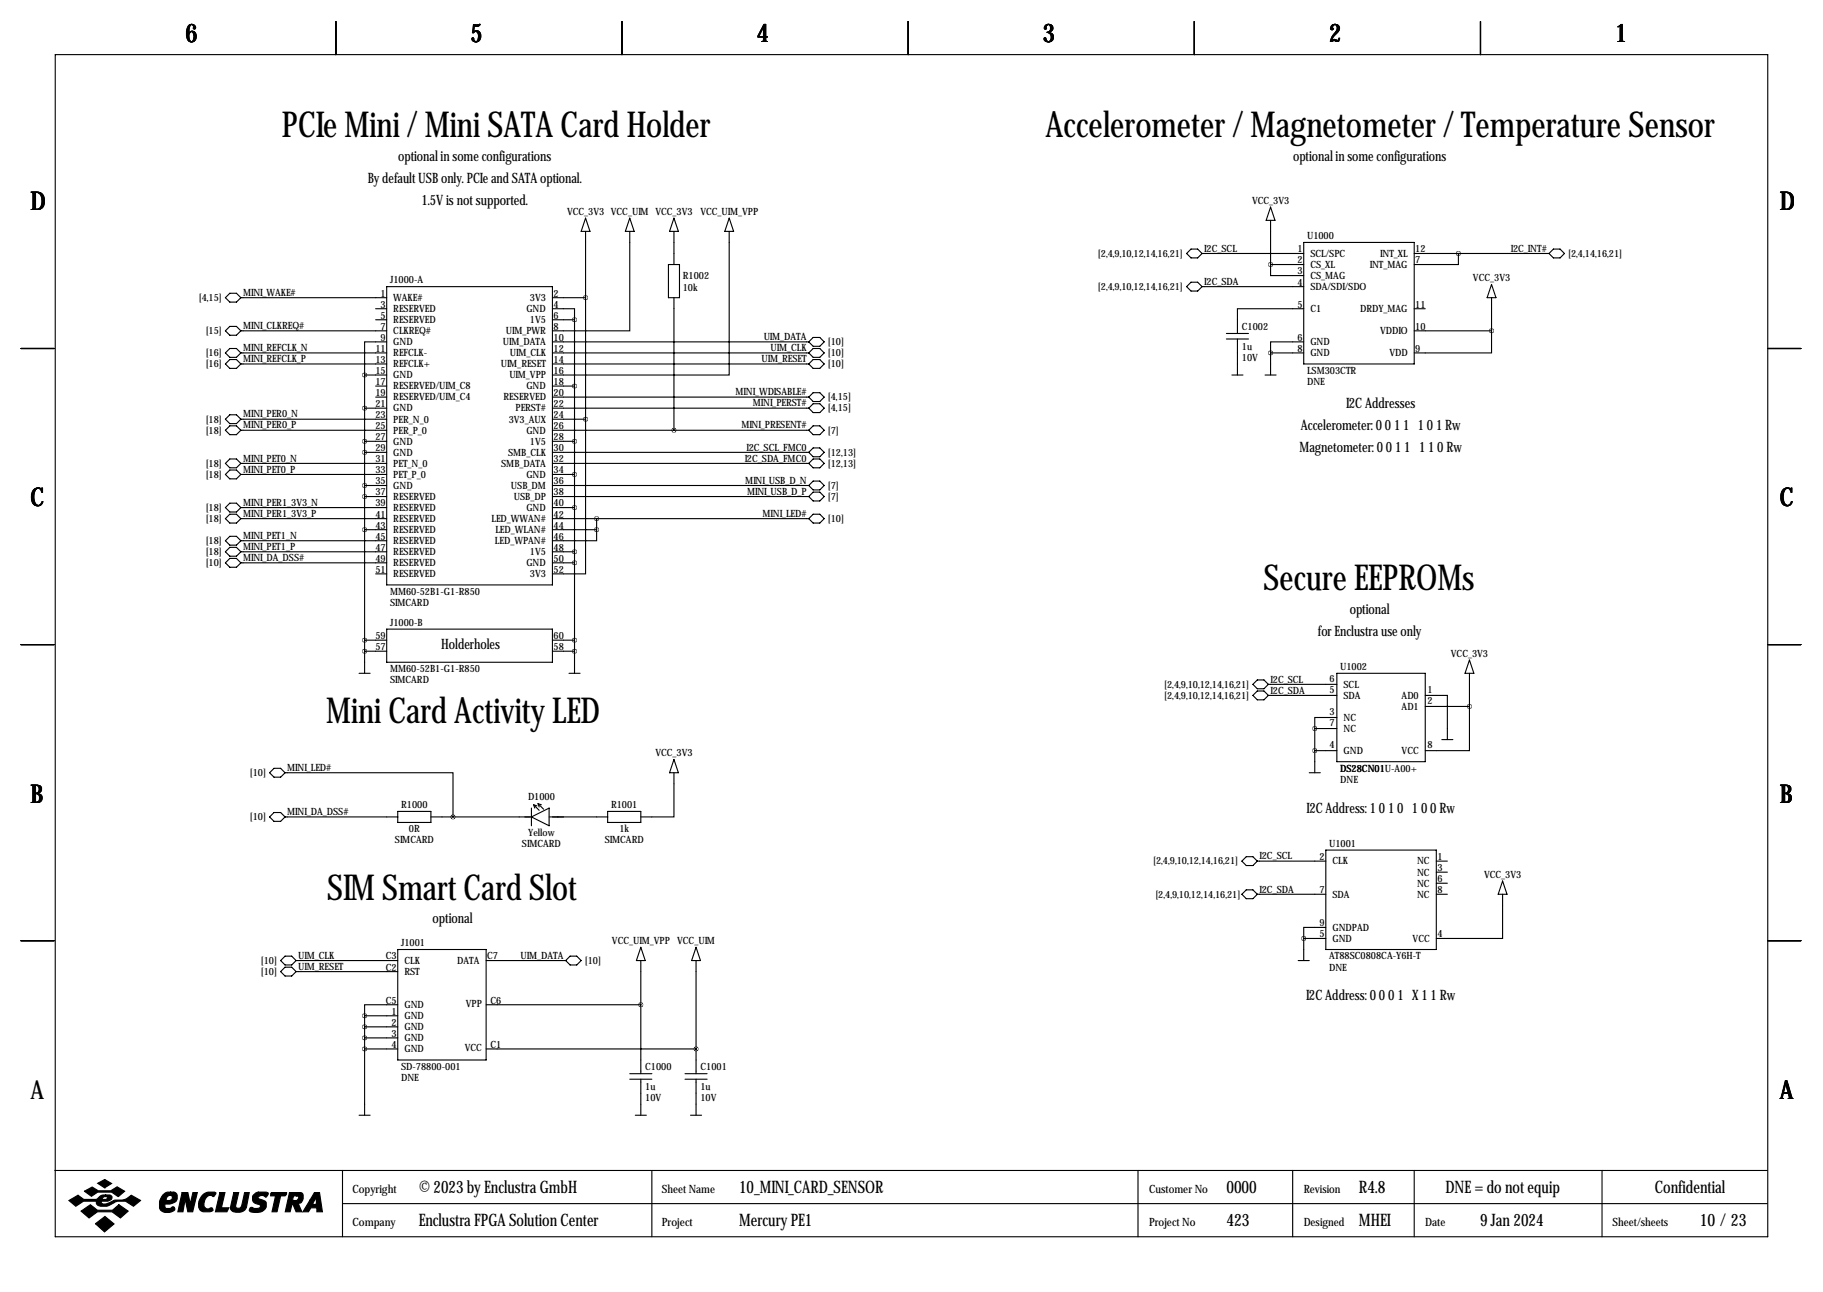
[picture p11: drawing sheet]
<svg xmlns="http://www.w3.org/2000/svg" width="419mm" height="297mm" viewBox="0 0 419 297" stroke-linecap="round" stroke-linejoin="round" font-family="sans-serif">
<g fill="none" stroke="#000" stroke-width=".25">
<path d="M12.7 12.6h393.7v271.7h-393.7zM77.2 4.9v7.7M143 4.9v7.7M208.8 4.9v7.7M274.6 4.9v7.7M340.4 4.9v7.7M134.6 50.2l1 3h-2zM134.6 53.2v43.2M144.8 53.2v22.9h-17.8M144.8 50.2l1 3h-2zM154.9 53.2v7.6M154.9 50.2l1.1 3h-2.1z"/>
<path d="M167.6 53.2v33h-40.6M167.6 50.2l1.1 3h-2.1zM273.8 57.3h1.5l1.1 1-1.1 1h-1.5l-1-1zM276.4 58.3h23.3M292.1 47.6l1 3.1h-2zM292.1 50.7v10.1M299.7 55.7h25.4v28h-25.4zM325.1 58.3h31M335.3 58.3v2.5h-10.2M356.1 58.3l1-1h1.5l1.1 1-1.1 1h-1.5zM52.8 67.4h1.6l1 1-1 1.1h-1.6l-1-1.1zM52.8 75h1.6l1 1.1-1 1h-1.6l-1-1z"/>
<path d="M55.4 68.4h33.5M55.4 76.1h33.5M86.4 71h2.5M86.4 73.5h2.5M88.9 78.6h-5.1v7.6M88.9 65.9h38.1v68.6h-38.1zM127 71h5.1v2.5M127 68.4h7.6M127 73.5h5.1M127 78.6h58.9M132.1 73.5v81.3M153.7 60.8h2.5v7.6h-2.5z"/>
<path d="M154.9 68.4v30.5M186.9 77.6h1.6l1 1-1 1h-1.6l-1-1zM273.8 64.9h1.5l1.1 1-1.1 1h-1.5l-1-1zM276.4 65.9h23.3M281.9 76.7h5.1M281.9 77.9h5.1M284.5 77.9v8.3M292.1 60.8v2.6h7.6M292.1 60.8h7.6M299.7 78.6h-7.6v2.5M299.7 71h-15.2v5.7M325.1 71h2.6"/>
<path d="M325.1 76.1h17.8M342.9 76.1v5h-17.8M342.9 65.4l1 3h-2zM342.9 68.4v7.7M4.8 80.1h7.6M52.8 80.1h1.6l1 1-1 1.1h-1.6l-1-1.1zM52.8 82.7h1.6l1 1-1 1h-1.6l-1-1zM52.8 97.9h1.6l1 1-1 1h-1.6l-1-1zM52.8 95.4h1.6l1 1-1 1h-1.6l-1-1zM55.4 81.1h33.5M55.4 83.7h33.5M55.4 96.4h33.5"/>
<path d="M55.4 98.9h33.5M83.8 86.2h5.1M83.8 93.8h5.1M83.8 86.2v68.6M86.4 88.8h2.5M86.4 91.3h2.5M127 81.1h58.9M127 83.7h58.9M127 88.8h5.1M127 91.3h58.9M127 93.8h58.9M127 96.4h7.6"/>
<path d="M127 98.9h58.9M134.6 96.4v35.5h-7.6M185.9 81.1l1-1h1.6l1 1-1 1.1h-1.6zM185.9 83.7l1-1h1.6l1 1-1 1h-1.6zM185.9 98.9l1-1h1.6l1 1-1 1h-1.6zM186.9 92.8h1.6l1 1-1 1.1h-1.6l-1-1.1zM186.9 90.3h1.6l1 1-1 1h-1.6l-1-1zM283.2 86.2h2.6M290.8 86.2h2.6M292.1 81.1h7.6M292.1 81.1v5.1M406.4 80.1h7.6"/>
<path d="M52.8 115.7h1.6l1 1-1 1h-1.6l-1-1zM52.8 105.5h1.6l1 1-1 1.1h-1.6l-1-1.1zM52.8 108.1h1.6l1 1-1 1h-1.6l-1-1zM52.8 118.2h1.6l1 1-1 1.1h-1.6l-1-1.1zM55.4 106.5h33.5M55.4 109.1h33.5M55.4 116.7h33.5M55.4 119.2h33.5M83.8 101.5h5.1M83.8 104h5.1M83.8 111.6h5.1M83.8 114.2h5.1"/>
<path d="M127 101.5h5.1M127 104h58.9M127 106.5h58.9M127 109.1h5.1M127 111.6h58.9M127 114.2h58.9M127 116.7h5.1M127 119.2h58.9M137.2 119.2v2.6M185.9 106.5l1-1h1.6l1 1-1 1.1h-1.6zM186.9 110.6h1.6l1 1-1 1h-1.6l-1-1zM186.9 113.1h1.6l1 1.1-1 1h-1.6l-1-1z"/>
<path d="M186.9 103h1.6l1 1-1 1h-1.6l-1-1zM186.9 118.2h1.6l1 1-1 1.1h-1.6l-1-1.1zM51.8 129.4l1-1h1.6l1 1-1 1h-1.6zM52.8 123.3h1.6l1 1-1 1h-1.6l-1-1zM52.8 125.8h1.6l1 1.1-1 1h-1.6l-1-1zM55.4 124.3h33.5M55.4 126.9h33.5M55.4 129.4h33.5M83.8 121.8h5.1M86.4 131.9h2.5M127 121.8h10.2M127 126.9h5.1"/>
<path d="M127 129.4h5.1M137.2 121.8v2.5h-10.2M4.8 148.2h7.6M82.5 154.8h2.6M83.8 147.2h5.1M83.8 149.7h5.1M88.9 144.6h38.1v7.7h-38.1zM127 147.2h5.1M127 149.7h5.1M130.8 154.8h2.5M288 159.9l1.1-1h1.5l1 1-1 1h-1.5zM288 157.3l1.1-1h1.5l1 1-1 1.1h-1.5z"/>
<path d="M291.6 157.3h15.7M291.6 159.9h15.7M307.3 154.8h20.4v20.3h-20.4zM327.7 159.9h5v10.1M337.8 151.8l1 3h-2zM337.8 154.8v7.6M406.4 148.2h7.6M62 177.7l1-1.1h1.5l1 1.1-1 1h-1.5zM65.5 177.7h38.6v10.1M154.9 177.7v10.1h-7.6M154.9 174.6l1.1 3.1h-2.1zM301 177.7h2.5"/>
<path d="M302.3 167.5h5M302.3 172.6h5M302.3 167.5v10.2M307.3 165h-5v2.5M327.7 162.4h10.1M331.5 170h2.5M337.8 162.4v10.2h-10.1M62 187.8l1-1h1.5l1 1-1 1h-1.5zM65.5 187.8h25.9M91.4 186.5h7.7v2.6h-7.7zM99.1 187.8h23.1M122.2 187.8l4-2v4.1z"/>
<path d="M122.2 185.8v4.1M122.7 185l.2 .8M122.7 185l1.3 1.3M122.7 185l.7 .3M123.7 184.8l1.3 1.2M123.7 184.8l.8 .2M123.7 184.8l.3 .7M126.2 187.8h13.5M139.7 186.5h7.6v2.6h-7.6zM286.5 197h1.5l1.1 1-1.1 1h-1.5l-1-1zM289.1 198h15.7M304.8 195.4h25.4v22.9h-25.4z"/>
<path d="M330.2 198h2.5M4.8 216.3h7.6M65.5 219.8h1.6l1 1-1 1.1h-1.6l-1-1.1zM91.4 218.3h20.4v25.4h-20.4zM131.1 219.8h1.5l1 1-1 1.1h-1.5l-1.1-1.1zM147.3 217.8l1 3h-2zM160 217.8l1 3h-2zM286.5 204.6h1.5l1.1 1-1.1 1h-1.5l-1-1zM289.1 205.6h15.7M299.7 215.8v5M299.7 215.8h5.1M304.8 213.2h-5.1v2.6"/>
<path d="M330.2 205.6h2.5M330.2 200.5h2.5M330.2 203.1h2.5M345.4 205.6v10.2h-15.2M345.4 202.6l1.1 3h-2.1zM406.4 216.3h7.6M64.5 223.4l1-1h1.6l1 1-1 1h-1.6zM68.1 220.8h23.3M68.1 223.4h23.3M83.8 233.5h7.6M83.8 236.1h7.6M83.8 238.6h7.6"/>
<path d="M83.8 233.5v22.9M91.4 231h-7.6v2.5M111.8 220.8h18.2M111.8 231h35.5M147.3 220.8v26M160 220.8v26M298.4 220.8h2.6M82.5 256.4h2.6M83.8 241.2h7.6M111.8 241.2h48.2M144.8 246.8h5.1M144.8 248.1h5.1"/>
<path d="M146 256.4h2.6M147.3 248.1v8.3M157.5 246.8h5.1M157.5 248.1h5.1M158.7 256.4h2.6M160 248.1v8.3M12.6 269.1h393.7M78.7 269.1v15.2M78.7 276.7h327.6M149.9 269.1v15.2M261.6 269.1v15.2M297.2 269.1v15.2"/>
<path d="M325.1 269.1v15.2M368.3 269.1v15.2"/>
</g>
<g fill="#000" stroke="#000" stroke-width=".25">
<path d="M15.8 276l2.1-1.2 1.4 1h2.8l.3-.2a1.77 1.77 0 0 1 1.9-.9v.4l-.6 .2-.2 .5h.9l.3-.6-.4-.1v-.4h.9a.59 .59 0 0 1 .6 .7l-.2 .4-.8 .4h-1.4l-.1 .1 .1 .4a3.2 3.2 0 0 0 2.7-.7l.3-.1a4 4 0 0 0 3.8-1.1l2.1 1.2-1.6 1.3a4 4 0 0 0-5.5-.2 2.66 2.66 0 0 1-2.9-.2l-.1-.7h-3l-1.8 1.1zM19.4 273.9l1.8-1 1.4 .9h2.9l1.4-.9 1.8 1-1.5 1.2-1.5-1h-3.2l-1.5 .9zM22.5 272l1.6-.8 1.6 .9-1.6 1zM18.6 278.4l2.2-1.4 1.6 1.2h3.5l1.4-1.2 2.2 1.4-1.8 1.6-1.9-1.4h-3.4l-1.9 1.4zM37.4 274.7a1.75 1.75 0 0 1 1.8-.6v.7a.82 .82 0 0 0-.8 1.2h.6a.6 .6 0 0 0 .6-.5 .6 .6 0 0 0-.4-.7v-.7h.8l.5 .3a1.61 1.61 0 0 1 0 1.7 1.61 1.61 0 0 1-1.5 .7h-1v.9l.2 .1h.9l.7-.4 .4 .4a1.06 1.06 0 0 1-1.3 1 1.82 1.82 0 0 1-2.2-1.1 3.5 3.5 0 0 1 .7-3zM41.9 274.2h1.3l.5 2.6 .6-2.6h1.1l-1.1 4.4h-1.1l-.6-2.9-.5 2.9h-1.2zM46.7 274.6a2.78 2.78 0 0 1 2.9-.4l-.4 .9a1.32 1.32 0 0 0-2.1 .8l-.2 .8a.98 .98 0 0 0 1.1 1.2 .55 .55 0 0 1 .6-.2 .55 .55 0 0 1 .4 .6l-.7 .3-1.8-.1a1.79 1.79 0 0 1-.8-2.3zM50.5 274.2h1.2l-.8 3.5h1.7l-.4 .9h-2.7zM53.7 274.2h1.2l-.7 3.1a.73 .73 0 0 0 .7 .5 .73 .73 0 0 0 .7-.6l.6-3h1.1l-.7 3.4a2.28 2.28 0 0 1-3.6 .4v-.4zM58.3 274.7l.8-.6h2.1l.5 .2v.2l-.6 .7a.96 .96 0 0 0-1-.4 .96 .96 0 0 0-.8 .6l1.7 .8a1.71 1.71 0 0 1-.1 1.8 1.71 1.71 0 0 1-1.7 .8l-1.4-.2a.51 .51 0 0 1-.4-.7 .51 .51 0 0 1 .8-.2l1 .1a.52 .52 0 0 0 .6-.2 .52 .52 0 0 0-.2-.7 1.39 1.39 0 0 1-1.4-.6 1.39 1.39 0 0 1 .1-1.6zM62.2 274.4l.2-.2h3.5l-.1 .4-.3 .3h-1l-.8 3.7h-1.2l.8-3.7h-1.1zM66.5 274.2h1.7v.7h-.7l-.2 1.1h.9l.3-.3a.44 .44 0 0 0 .1-.5 .44 .44 0 0 0-.4-.3v-.7h1l.3 .2 .2 .3v.9a1.03 1.03 0 0 1-1.2 1l.9 2h-1.3l-.8-1.8h-.1l-.5 1.8h-1.1z"/>
<path d="M72.3 274.2h1.2l.6 4.4h-1.3v-.9h-1.3l-.6 .9h-1.3l1.7-2.7h1l-.4 .8 .2 .2h.4l.2-.2v-1.5l-.4 .7h-1zM21.9 281.3l2.2-1.6 2.1 1.7-2.2 1.8z"/>
</g>
<path d="M83.8 111.6a.05 .05 0 0 0 .1 0 .05 .05 0 0 0-.1 0zM83.8 104a.05 .05 0 0 0 .1 0 .05 .05 0 0 0-.1 0zM83.8 101.5a.05 .05 0 0 0 .1 0 .05 .05 0 0 0-.1 0zM83.8 86.2a.05 .05 0 0 0 .1 0 .05 .05 0 0 0-.1 0zM132 129.4a.05 .05 0 0 0 .1 0 .05 .05 0 0 0-.1 0zM132 116.7a.05 .05 0 0 0 .1 0 .05 .05 0 0 0-.1 0zM132 109.1a.05 .05 0 0 0 .1 0 .05 .05 0 0 0-.1 0zM132 88.8a.05 .05 0 0 0 .1 0 .05 .05 0 0 0-.1 0zM134.6 68.4a.05 .05 0 0 0 .1 0 .05 .05 0 0 0-.1 0zM134.6 96.4a.05 .05 0 0 0 .1 0 .05 .05 0 0 0-.1 0zM83.8 93.8a.05 .05 0 0 0 .1 0 .05 .05 0 0 0-.1 0zM137.1 121.8a.05 .05 0 0 0 .1 0 .05 .05 0 0 0-.1 0zM132 73.5a.05 .05 0 0 0 .1 0 .05 .05 0 0 0-.1 0zM132 101.5a.05 .05 0 0 0 .1 0 .05 .05 0 0 0-.1 0zM132 126.9a.05 .05 0 0 0 .1 0 .05 .05 0 0 0-.1 0zM137.1 119.2a.05 .05 0 0 0 .1 0 .05 .05 0 0 0-.1 0zM104.1 187.8a.05 .05 0 0 0 .1 0 .05 .05 0 0 0-.1 0zM147.3 231a.05 .05 0 0 0 .1 0 .05 .05 0 0 0-.1 0zM160 241.2a.05 .05 0 0 0 .1 0 .05 .05 0 0 0-.1 0zM83.8 147.2a.05 .05 0 0 0 .1 0 .05 .05 0 0 0-.1 0zM83.8 149.7a.05 .05 0 0 0 .1 0 .05 .05 0 0 0-.1 0zM132 147.2a.05 .05 0 0 0 .1 0 .05 .05 0 0 0-.1 0zM132 149.7a.05 .05 0 0 0 .1 0 .05 .05 0 0 0-.1 0zM83.8 121.8a.05 .05 0 0 0 .1 0 .05 .05 0 0 0-.1 0zM83.8 114.2a.05 .05 0 0 0 .1 0 .05 .05 0 0 0-.1 0zM335.2 58.3a.05 .05 0 0 0 .1 0 .05 .05 0 0 0-.1 0zM299.7 215.8a.05 .05 0 0 0 .1 0 .05 .05 0 0 0-.1 0zM154.9 98.9a.05 .05 0 0 0 .1 0 .05 .05 0 0 0-.1 0zM337.8 162.4a.05 .05 0 0 0 .1 0 .05 .05 0 0 0-.1 0zM302.2 172.6a.05 .05 0 0 0 .1 0 .05 .05 0 0 0-.1 0zM302.2 167.5a.05 .05 0 0 0 .1 0 .05 .05 0 0 0-.1 0zM83.8 241.2a.05 .05 0 0 0 .1 0 .05 .05 0 0 0-.1 0zM83.8 238.6a.05 .05 0 0 0 .1 0 .05 .05 0 0 0-.1 0zM83.8 236.1a.05 .05 0 0 0 .1 0 .05 .05 0 0 0-.1 0zM83.8 233.5a.05 .05 0 0 0 .1 0 .05 .05 0 0 0-.1 0z" fill="#000" stroke="#000" stroke-width="1"/>
<g font-size="8.2">
<text x="64.8" y="31.6">PCIe Mini / Mini SATA Card Holder</text>
<text x="240.3" y="31.6">Accelerometer / Magnetometer / Temperature Sensor</text>
<text x="290.5" y="135.7">Secure EEPROMs</text>
<text x="75" y="166.2">Mini Card Activity LED</text>
<text x="75.2" y="206.9">SIM Smart Card Slot</text>
</g>
<g font-size="5.9">
<text x="42.7" y="9.8">6</text>
<text x="108.2" y="9.8">5</text>
<text x="174" y="9.8">4</text>
<text x="239.8" y="9.8">3</text>
<text x="305.6" y="9.8">2</text>
<text x="371.3" y="9.8">1</text>
<text x="7" y="48.4">D</text>
<text x="409.2" y="48.4">D</text>
<text x="7" y="116.4">C</text>
<text x="409.2" y="116.4">C</text>
<text x="7" y="184.5">B</text>
<text x="409.2" y="184.5">B</text>
<text x="7" y="252.6">A</text>
<text x="409.2" y="252.6">A</text>
</g>
<g font-size="4">
<text x="96.3" y="274.2">© 2023 by Enclustra GmbH</text>
<text x="169.9" y="274.2">10_MINI_CARD_SENSOR</text>
<text x="281.9" y="274.2">0000</text>
<text x="312.4" y="274.2">R4.8</text>
<text x="332.3" y="274.2">DNE = do not equip</text>
<text x="380.4" y="274.2">Confidential</text>
<text x="96.3" y="281.8">Enclustra FPGA Solution Center</text>
<text x="169.9" y="281.8">Mercury PE1</text>
<text x="281.9" y="281.8">423</text>
<text x="312.4" y="281.8">MHEI</text>
<text x="340.3" y="281.8">9 Jan 2024</text>
<text x="390.8" y="281.8">10 / 23</text>
</g>
<g font-size="3.3">
<text x="91.5" y="36.9">optional in some configurations</text>
<text x="297.3" y="36.9">optional in some configurations</text>
<text x="84.5" y="42">By default USB only. PCIe and SATA optional.</text>
<text x="96.9" y="47.1">1.5V is not supported.</text>
<text x="309.5" y="93.8">I2C Addresses</text>
<text x="299.1" y="98.9">Accelerometer: 0 0 1 1 1 0 1 Rw</text>
<text x="298.8" y="104">Magnetometer: 0 0 1 1 1 1 0 Rw</text>
<text x="310.3" y="141.1">optional</text>
<text x="101.4" y="149.3">Holderholes</text>
<text x="303" y="146.2">for Enclustra use only</text>
<text x="300.4" y="186.8">I2C Address: 1 0 1 0 1 0 0 Rw</text>
<text x="99.5" y="212.2">optional</text>
<text x="300.3" y="230">I2C Address: 0 0 0 1 X 1 1 Rw</text>
</g>
<g font-size="2.6">
<text x="81" y="274.2">Copyright</text>
<text x="152.1" y="274.2">Sheet Name</text>
<text x="264.2" y="274.2">Customer No</text>
<text x="299.7" y="274.2">Revision</text>
<text x="81" y="281.8">Company</text>
<text x="152.1" y="281.8">Project</text>
<text x="264.2" y="281.8">Project No</text>
<text x="299.7" y="281.8">Designed</text>
<text x="327.7" y="281.8">Date</text>
<text x="370.7" y="281.8">Sheet/sheets</text>
</g>
<g font-size="2.3">
<text x="287.8" y="46.8">VCC_3V3</text>
<text x="130.4" y="49.4">VCC_3V3 VCC_UIM VCC_3V3</text>
<text x="161" y="49.4">VCC_UIM_VPP</text>
<text x="252.4" y="59">[2,4,9,10,12,14,16,21]</text>
<text x="276.9" y="57.9">I2C_SCL</text>
<text x="298.3" y="58">1</text>
<text x="300.5" y="55">U1000</text>
<text x="301.2" y="59">SCL/SPC</text>
<text x="317.3" y="59">INT_XL</text>
<text x="325.4" y="58">12</text>
<text x="347.3" y="57.9">I2C_INT#</text>
<text x="360.5" y="59">[2,4,14,16,21]</text>
<text x="89.7" y="65.1">J1000-A</text>
<text x="157" y="64.1">R1002</text>
<text x="276.9" y="65.5">I2C_SDA</text>
<text x="298.3" y="60.6">2</text>
<text x="298.3" y="63.1">3</text>
<text x="298.3" y="65.6">4</text>
<text x="301.2" y="61.6">CS_XL</text>
<text x="301.2" y="64.1">CS_MAG</text>
<text x="314.9" y="61.6">INT_MAG</text>
<text x="325.4" y="60.6">7</text>
<text x="338.6" y="64.6">VCC_3V3</text>
<text x="45.7" y="69.2">[4,15]</text>
<text x="55.9" y="68">MINI_WAKE#</text>
<text x="87.5" y="68.2">1</text>
<text x="87.5" y="70.7">3</text>
<text x="90.4" y="69.2">WAKE#</text>
<text x="90.4" y="71.7">RESERVED</text>
<text x="121" y="71.7">GND</text>
<text x="121.8" y="69.2">3V3</text>
<text x="127.3" y="68.2">2</text>
<text x="127.3" y="70.7">4</text>
<text x="157" y="66.9">10k</text>
<text x="252.4" y="66.7">[2,4,9,10,12,14,16,21]</text>
<text x="298.3" y="70.7">5</text>
<text x="301.2" y="66.7">SDA/SDI/SDO</text>
<text x="301.2" y="71.7">C1</text>
<text x="312.7" y="71.7">DRDY_MAG</text>
<text x="325.4" y="70.7">11</text>
<text x="47.3" y="76.8">[15]</text>
<text x="55.9" y="75.7">MINI_CLKREQ#</text>
<text x="87.5" y="73.3">5</text>
<text x="87.5" y="75.8">7</text>
<text x="90.4" y="74.3">RESERVED</text>
<text x="90.4" y="76.8">CLKREQ#</text>
<text x="116.3" y="76.8">UIM_PWR</text>
<text x="121.8" y="74.3">1V5</text>
<text x="127.3" y="73.3">6</text>
<text x="127.3" y="75.8">8</text>
<text x="285.5" y="75.8">C1002</text>
<text x="317.3" y="76.8">VDDIO</text>
<text x="325.4" y="75.8">10</text>
<text x="47.3" y="81.9">[16]</text>
<text x="55.9" y="80.7">MINI_REFCLK_N</text>
<text x="55.9" y="83.3">MINI_REFCLK_P</text>
<text x="86.3" y="80.9">11</text>
<text x="86.3" y="83.4">13</text>
<text x="87.5" y="78.3">9</text>
<text x="90.4" y="79.4">GND</text>
<text x="90.4" y="81.9">REFCLK-</text>
<text x="115.6" y="79.4">UIM_DATA</text>
<text x="117.2" y="81.9">UIM_CLK</text>
<text x="127.3" y="78.3">10</text>
<text x="127.3" y="80.9">12</text>
<text x="127.3" y="83.4">14</text>
<text x="175.1" y="83.3">UIM_RESET</text>
<text x="175.6" y="78.2">UIM_DATA</text>
<text x="177.1" y="80.7">UIM_CLK</text>
<text x="190.3" y="79.4">[10]</text>
<text x="190.3" y="81.9">[10]</text>
<text x="285.5" y="80.4">1u</text>
<text x="285.5" y="82.9">10V</text>
<text x="298.3" y="78.3">6</text>
<text x="298.3" y="80.9">8</text>
<text x="301.2" y="79.4">GND</text>
<text x="301.2" y="81.9">GND</text>
<text x="319.4" y="81.9">VDD</text>
<text x="325.4" y="80.9">9</text>
<text x="47.3" y="84.4">[16]</text>
<text x="86.3" y="86">15</text>
<text x="86.3" y="88.5">17</text>
<text x="90.4" y="84.4">REFCLK+</text>
<text x="90.4" y="87">GND</text>
<text x="90.4" y="89.5">RESERVED/UIM_C8</text>
<text x="115.1" y="84.4">UIM_RESET</text>
<text x="117.1" y="87">UIM_VPP</text>
<text x="121" y="89.5">GND</text>
<text x="127.3" y="86">16</text>
<text x="127.3" y="88.5">18</text>
<text x="190.3" y="84.4">[10]</text>
<text x="300.5" y="86">LSM303CTR</text>
<text x="300.5" y="88.5">DNE</text>
<text x="55.9" y="96">MINI_PER0_N</text>
<text x="86.3" y="91">19</text>
<text x="86.3" y="93.6">21</text>
<text x="90.4" y="92.1">RESERVED/UIM_C4</text>
<text x="90.4" y="94.6">GND</text>
<text x="115.8" y="92.1">RESERVED</text>
<text x="118.5" y="94.6">PERST#</text>
<text x="127.3" y="91">20</text>
<text x="127.3" y="93.6">22</text>
<text x="169.1" y="90.9">MINI_WDISABLE#</text>
<text x="173.1" y="93.4">MINI_PERST#</text>
<text x="190.3" y="94.6">[4,15]</text>
<text x="190.3" y="92.1">[4,15]</text>
<text x="47.3" y="99.7">[18]</text>
<text x="47.3" y="97.1">[18]</text>
<text x="55.9" y="98.5">MINI_PER0_P</text>
<text x="86.3" y="96.1">23</text>
<text x="86.3" y="98.7">25</text>
<text x="86.3" y="101.2">27</text>
<text x="90.4" y="97.1">PER_N_0</text>
<text x="90.4" y="99.7">PER_P_0</text>
<text x="116.9" y="97.1">3V3_AUX</text>
<text x="121" y="99.7">GND</text>
<text x="127.3" y="96.1">24</text>
<text x="127.3" y="98.7">26</text>
<text x="127.3" y="101.2">28</text>
<text x="170.4" y="98.5">MINI_PRESENT#</text>
<text x="190.3" y="99.7">[7]</text>
<text x="47.3" y="107.3">[18]</text>
<text x="55.9" y="106.1">MINI_PET0_N</text>
<text x="86.3" y="103.7">29</text>
<text x="86.3" y="106.3">31</text>
<text x="90.4" y="102.2">GND</text>
<text x="90.4" y="104.8">GND</text>
<text x="90.4" y="107.3">PET_N_0</text>
<text x="115.2" y="107.3">SMB_DATA</text>
<text x="116.8" y="104.8">SMB_CLK</text>
<text x="121.8" y="102.2">1V5</text>
<text x="127.3" y="103.7">30</text>
<text x="127.3" y="106.3">32</text>
<text x="171.2" y="106.1">I2C_SDA_FMC0</text>
<text x="171.6" y="103.6">I2C_SCL_FMC0</text>
<text x="190.3" y="104.8">[12,13]</text>
<text x="190.3" y="107.3">[12,13]</text>
<text x="47.3" y="109.8">[18]</text>
<text x="55.9" y="108.7">MINI_PET0_P</text>
<text x="86.3" y="108.8">33</text>
<text x="86.3" y="111.4">35</text>
<text x="86.3" y="113.9">37</text>
<text x="90.4" y="109.8">PET_P_0</text>
<text x="90.4" y="112.4">GND</text>
<text x="117.4" y="112.4">USB_DM</text>
<text x="121" y="109.8">GND</text>
<text x="127.3" y="108.8">34</text>
<text x="127.3" y="111.4">36</text>
<text x="127.3" y="113.9">38</text>
<text x="171.3" y="111.2">MINI_USB_D_N</text>
<text x="171.8" y="113.8">MINI_USB_D_P</text>
<text x="190.3" y="112.4">[7]</text>
<text x="47.3" y="117.5">[18]</text>
<text x="55.9" y="118.8">MINI_PER1_3V3_P</text>
<text x="55.9" y="116.3">MINI_PER1_3V3_N</text>
<text x="86.3" y="116.4">39</text>
<text x="86.3" y="119">41</text>
<text x="90.4" y="114.9">RESERVED</text>
<text x="90.4" y="117.5">RESERVED</text>
<text x="118.1" y="114.9">USB_DP</text>
<text x="121" y="117.5">GND</text>
<text x="127.3" y="116.4">40</text>
<text x="127.3" y="119">42</text>
<text x="175.3" y="118.8">MINI_LED#</text>
<text x="190.3" y="114.9">[7]</text>
<text x="47.3" y="125.1">[18]</text>
<text x="47.3" y="120">[18]</text>
<text x="55.9" y="123.9">MINI_PET1_N</text>
<text x="86.3" y="121.5">43</text>
<text x="86.3" y="124.1">45</text>
<text x="90.4" y="120">RESERVED</text>
<text x="90.4" y="122.5">RESERVED</text>
<text x="90.4" y="125.1">RESERVED</text>
<text x="113" y="120">LED_WWAN#</text>
<text x="113.8" y="125.1">LED_WPAN#</text>
<text x="113.9" y="122.5">LED_WLAN#</text>
<text x="127.3" y="121.5">44</text>
<text x="127.3" y="124.1">46</text>
<text x="190.3" y="120">[10]</text>
<text x="47.3" y="130.2">[10]</text>
<text x="47.3" y="127.6">[18]</text>
<text x="55.9" y="129">MINI_DA_DSS#</text>
<text x="55.9" y="126.5">MINI_PET1_P</text>
<text x="86.3" y="126.6">47</text>
<text x="86.3" y="129.1">49</text>
<text x="86.3" y="131.7">51</text>
<text x="90.4" y="127.6">RESERVED</text>
<text x="90.4" y="130.2">RESERVED</text>
<text x="121" y="130.2">GND</text>
<text x="121.8" y="127.6">1V5</text>
<text x="127.3" y="126.6">48</text>
<text x="127.3" y="129.1">50</text>
<text x="127.3" y="131.7">52</text>
<text x="89.7" y="136.8">MM60-52B1-G1-R850</text>
<text x="90.4" y="132.7">RESERVED</text>
<text x="121.8" y="132.7">3V3</text>
<text x="89.7" y="139.3">SIMCARD</text>
<text x="89.7" y="143.9">J1000-B</text>
<text x="86.3" y="146.9">59</text>
<text x="86.3" y="149.5">57</text>
<text x="127.3" y="146.9">60</text>
<text x="127.3" y="149.5">58</text>
<text x="89.7" y="154.6">MM60-52B1-G1-R850</text>
<text x="308.1" y="154">U1002</text>
<text x="333.6" y="151">VCC_3V3</text>
<text x="89.7" y="157.1">SIMCARD</text>
<text x="267.7" y="160.6">[2,4,9,10,12,14,16,21]</text>
<text x="267.7" y="158.1">[2,4,9,10,12,14,16,21]</text>
<text x="292.1" y="159.5">I2C_SDA</text>
<text x="292.1" y="156.9">I2C_SCL</text>
<text x="305.7" y="156.8">6</text>
<text x="305.7" y="159.4">5</text>
<text x="308.9" y="158.1">SCL</text>
<text x="308.9" y="160.6">SDA</text>
<text x="322.2" y="160.6">AD0</text>
<text x="328.2" y="159.4">1</text>
<text x="328.2" y="161.9">2</text>
<text x="305.7" y="164.5">3</text>
<text x="305.7" y="167">7</text>
<text x="308.9" y="165.7">NC</text>
<text x="322.2" y="163.2">AD1</text>
<text x="150.7" y="173.8">VCC_3V3</text>
<text x="305.7" y="172.1">4</text>
<text x="308.9" y="168.3">NC</text>
<text x="308.9" y="173.3">GND</text>
<text x="322.2" y="173.3">VCC</text>
<text x="328.2" y="172.1">8</text>
<text x="57.5" y="178.4">[10]</text>
<text x="66" y="177.3">MINI_LED#</text>
<text x="308.1" y="177.4">DS28CN01</text>
<text x="308.1" y="177.4">DS28CN01U-A00+</text>
<text x="308.1" y="180">DNE</text>
<text x="92.2" y="185.8">R1000</text>
<text x="121.4" y="184">D1000</text>
<text x="140.5" y="185.8">R1001</text>
<text x="57.5" y="188.6">[10]</text>
<text x="66" y="187.4">MINI_DA_DSS#</text>
<text x="94" y="191.4">0R</text>
<text x="142.4" y="191.4">1k</text>
<text x="90.8" y="193.9">SIMCARD</text>
<text x="120" y="194.7">SIMCARD</text>
<text x="121.4" y="192.1">Yellow</text>
<text x="139" y="193.9">SIMCARD</text>
<text x="289.6" y="197.6">I2C_SCL</text>
<text x="303.4" y="197.7">2</text>
<text x="305.6" y="194.7">U1001</text>
<text x="330.5" y="197.7">1</text>
<text x="265.1" y="198.7">[2,4,9,10,12,14,16,21]</text>
<text x="306.3" y="198.7">CLK</text>
<text x="325.8" y="198.7">NC</text>
<text x="325.8" y="201.3">NC</text>
<text x="325.8" y="203.8">NC</text>
<text x="330.5" y="200.3">3</text>
<text x="330.5" y="202.8">6</text>
<text x="341.2" y="201.8">VCC_3V3</text>
<text x="265.6" y="206.4">[2,4,9,10,12,14,16,21]</text>
<text x="289.6" y="205.2">I2C_SDA</text>
<text x="303.4" y="205.3">7</text>
<text x="306.3" y="206.4">SDA</text>
<text x="325.8" y="206.4">NC</text>
<text x="330.5" y="205.3">8</text>
<text x="303.4" y="213">9</text>
<text x="303.4" y="215.5">5</text>
<text x="306.3" y="214">GNDPAD</text>
<text x="330.5" y="215.5">4</text>
<text x="60" y="221.6">[10]</text>
<text x="68.6" y="220.4">UIM_CLK</text>
<text x="88.7" y="220.6">C3</text>
<text x="92.2" y="217.5">J1001</text>
<text x="93" y="221.6">CLK</text>
<text x="105.1" y="221.6">DATA</text>
<text x="112" y="220.6">C7</text>
<text x="119.7" y="220.4">UIM_DATA</text>
<text x="134.5" y="221.6">[10]</text>
<text x="140.7" y="217">VCC_UIM_VPP</text>
<text x="155.7" y="217">VCC_UIM</text>
<text x="305.6" y="220.6">AT88SC0808CA-Y6H-T</text>
<text x="306.3" y="216.5">GND</text>
<text x="324.8" y="216.5">VCC</text>
<text x="60" y="224.1">[10]</text>
<text x="68.6" y="223">UIM_RESET</text>
<text x="88.7" y="223.1">C2</text>
<text x="93" y="224.1">RST</text>
<text x="305.6" y="223.1">DNE</text>
<text x="88.7" y="230.7">C5</text>
<text x="90" y="233.3">1</text>
<text x="93" y="231.8">GND</text>
<text x="107.1" y="231.5">VPP</text>
<text x="112.8" y="230.7">C6</text>
<text x="90" y="235.8">2</text>
<text x="90" y="238.4">3</text>
<text x="93" y="234.3">GND</text>
<text x="93" y="236.8">GND</text>
<text x="93" y="239.4">GND</text>
<text x="90" y="240.9">4</text>
<text x="92.2" y="246">SD-78800-001</text>
<text x="93" y="241.9">GND</text>
<text x="106.8" y="241.7">VCC</text>
<text x="112.8" y="240.9">C1</text>
<text x="148.3" y="246">C1000</text>
<text x="161" y="246">C1001</text>
<text x="92.2" y="248.5">DNE</text>
<text x="148.3" y="250.6">1u</text>
<text x="161" y="250.6">1u</text>
<text x="148.3" y="253.1">10V</text>
<text x="161" y="253.1">10V</text>
</g>
</svg>
